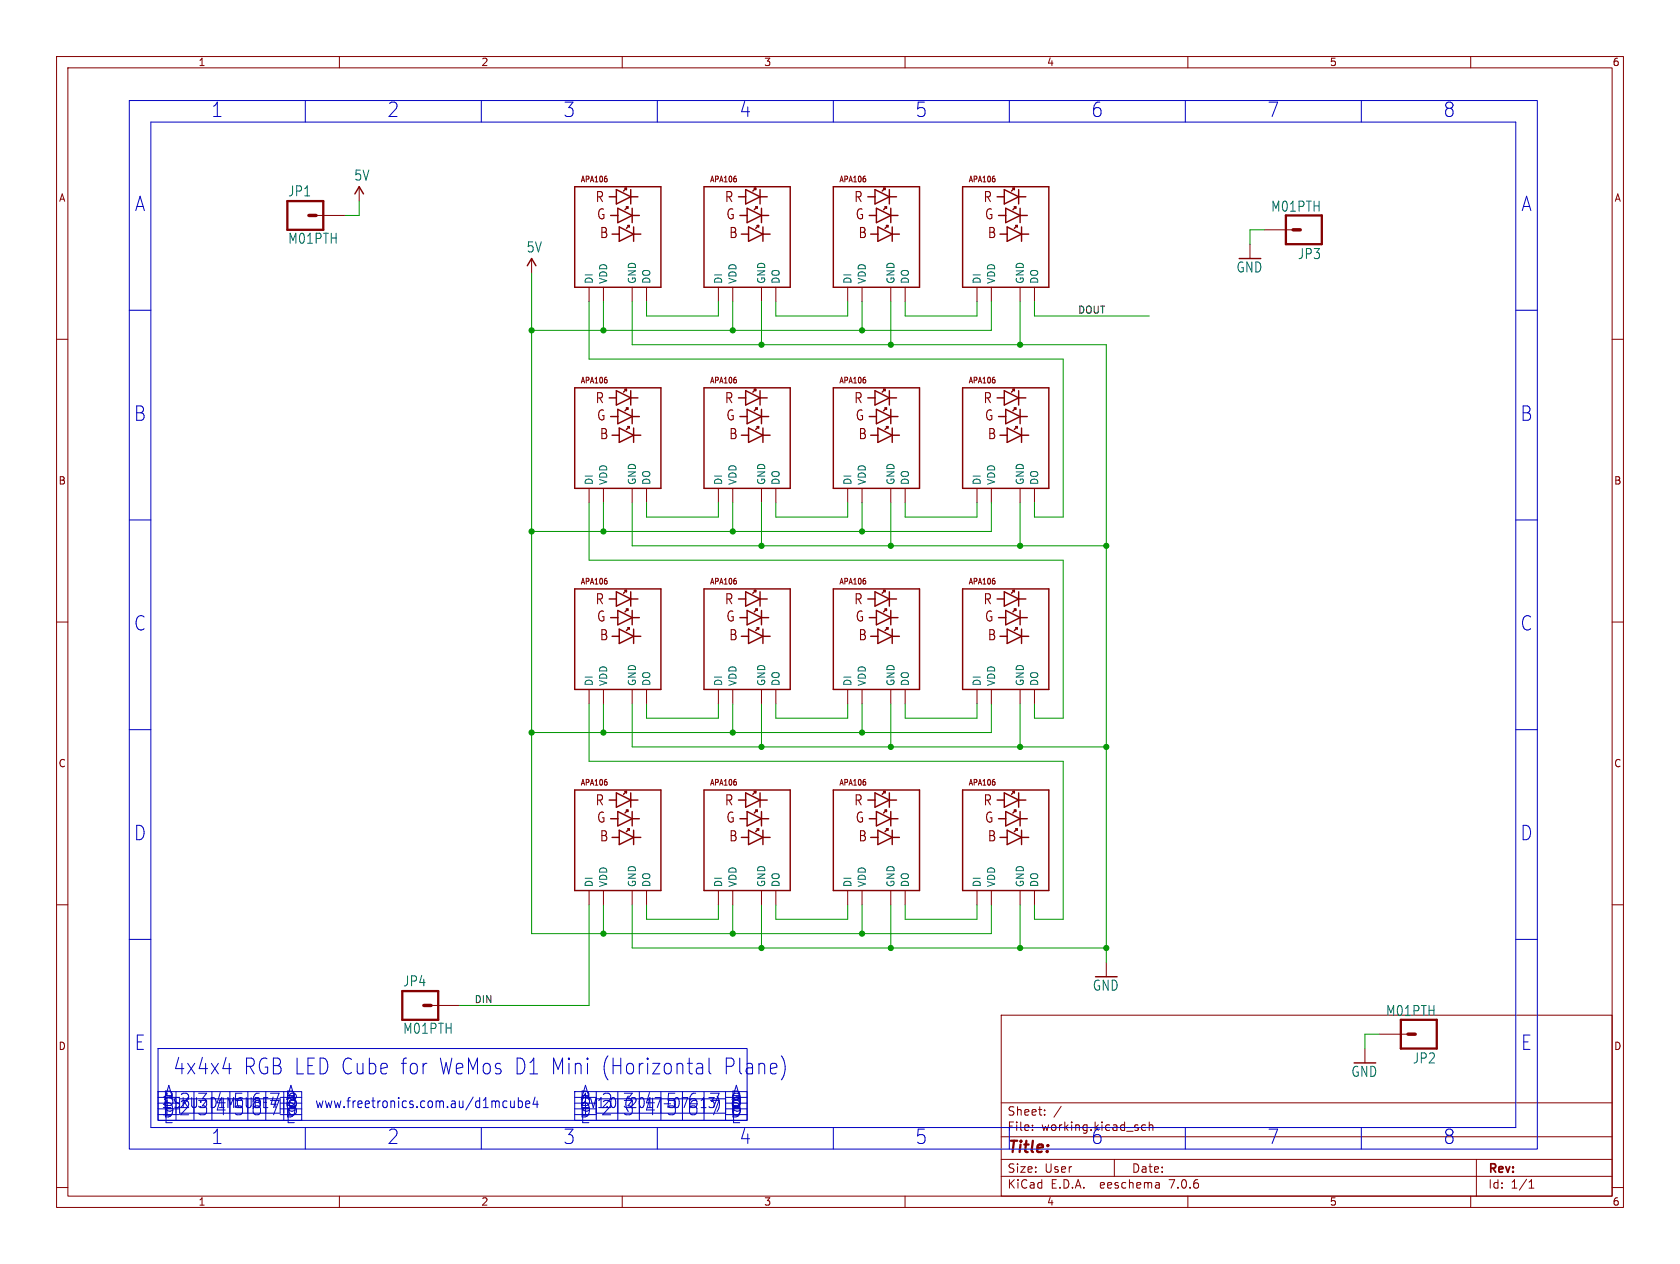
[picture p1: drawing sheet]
<svg xmlns="http://www.w3.org/2000/svg" width="297mm" height="224mm" viewBox="0 0 297 224" stroke-linecap="round" stroke-linejoin="round" font-family="sans-serif">
<g fill="none" stroke="#840000" stroke-width=".18">
<path d="M10 10h277v203.5h-277zM12 12h273v199.5h-273zM60 10v2M110 10v2M160 10v2M210 10v2M260 10v2M55.9 38.1h5.1M63.5 33v2.6M10 60h2M94 45.7v2.6M104.1 50.8v2.5"/>
<path d="M106.7 50.8v2.5M111.8 50.8v2.5M114.3 50.8v2.5M127 50.8v2.5M129.5 50.8v2.5M134.6 50.8v2.5M137.2 50.8v2.5M149.9 50.8v2.5M152.4 50.8v2.5M157.5 50.8v2.5M160 50.8v2.5M172.7 50.8v2.5"/>
<path d="M175.3 50.8v2.5M180.3 50.8v2.5M182.9 50.8v2.5M221 43.2v2.5M223.5 40.6h5.1M285 60h2M104.1 86.4v2.5M106.7 86.4v2.5M111.8 86.4v2.5M114.3 86.4v2.5M127 86.4v2.5M129.5 86.4v2.5"/>
<path d="M134.6 86.4v2.5M137.2 86.4v2.5M149.9 86.4v2.5M152.4 86.4v2.5M157.5 86.4v2.5M160 86.4v2.5M172.7 86.4v2.5M175.3 86.4v2.5M180.3 86.4v2.5M182.9 86.4v2.5M10 110h2M285 110h2"/>
<path d="M104.1 121.9v2.6M106.7 121.9v2.6M111.8 121.9v2.6M114.3 121.9v2.6M127 121.9v2.6M129.5 121.9v2.6M134.6 121.9v2.6M137.2 121.9v2.6M149.9 121.9v2.6M152.4 121.9v2.6M157.5 121.9v2.6M160 121.9v2.6"/>
<path d="M172.7 121.9v2.6M175.3 121.9v2.6M180.3 121.9v2.6M182.9 121.9v2.6M10 160h2M104.1 157.5v2.5M106.7 157.5v2.5M111.8 157.5v2.5M114.3 157.5v2.5M127 157.5v2.5M129.5 157.5v2.5M134.6 157.5v2.5"/>
<path d="M137.2 157.5v2.5M149.9 157.5v2.5M152.4 157.5v2.5M157.5 157.5v2.5M160 157.5v2.5M172.7 157.5v2.5M175.3 157.5v2.5M180.3 157.5v2.5M182.9 157.5v2.5M285 160h2M76.2 177.8h5.1M177 179.5h108v32h-108z"/>
<path d="M195.6 170.2v2.5M177 195h108M182.5 199.8v.1M182.5 199v.1M184.7 197.1v.1M184.7 196.3v.1M187.6 195.6l-1.3 2M202.5 199l-.4-.1-.3 .3v.4l.2 .2h.5M203.2 199l.2-.1 .3 .1 .1 .9M203.2 198.4v1.5M241.3 185.4v2.6M243.8 182.9h5.1"/>
<path d="M10 210h2M60 211.5v2M110 211.5v2M160 211.5v2M177 208h108M177 205h108M177 201h108M197 205v3M204.9 209.2l.1 .9M205 210l-.2 .1M205 209.5h-.2M210 211.5v2"/>
<path d="M260 211.5v2M261 205v6.5M270.3 210.1h.9M270.3 209l.4-.4v1.5M285 210h2"/>
</g>
<g fill="none" stroke="#840000" stroke-width=".25">
<path d="M62.7 34.3l.8-1.3 .8 1.3M101.6 33h15.2v17.8h-15.2zM107.7 34.8h1.3M107.9 38.1h1.3M109 33.5l2.5 1.3-2.5 1.3zM109.2 36.8l2.6 1.3-2.6 1.3zM110.5 33.3h.2v.2zM110.7 36.6h.3v.2zM110.7 33.3l-.5 .5M111 39.9h.3v.2zM111 36.6l-.5 .5M111.3 39.9l-.6 .5"/>
<path d="M111.5 33.5v2.6M111.5 34.8h1.3M111.8 36.8v2.6M111.8 38.1h1.2M124.5 33h15.2v17.8h-15.2zM130.6 34.8h1.2M130.8 38.1h1.3M131.8 33.5l2.6 1.3-2.6 1.3zM132.1 36.8l2.5 1.3-2.5 1.3zM133.3 33.3h.3v.2zM133.6 36.6h.3v.2zM133.6 33.3l-.5 .5"/>
<path d="M133.9 39.9h.2v.2zM133.9 36.6l-.6 .5M134.1 39.9l-.5 .5M134.4 33.5v2.6M134.4 34.8h1.2M134.6 36.8v2.6M134.6 38.1h1.3M147.3 33h15.3v17.8h-15.3zM153.4 34.8h1.3M153.7 38.1h1.2M154.7 33.5l2.5 1.3-2.5 1.3zM154.9 36.8l2.6 1.3-2.6 1.3z"/>
<path d="M156.2 33.3h.3v.2zM156.5 36.6h.2v.2zM156.5 33.3l-.5 .5M156.7 39.9h.3v.2zM156.7 36.6l-.5 .5M157 39.9l-.5 .5M157.2 33.5v2.6M157.2 34.8h1.3M157.5 36.8v2.6M157.5 38.1h1.2M170.2 33h15.2v17.8h-15.2zM176.3 34.8h1.2"/>
<path d="M176.5 38.1h1.3M177.5 33.5l2.6 1.3-2.6 1.3zM177.8 36.8l2.5 1.3-2.5 1.3zM179.1 33.3h.2v.2zM179.3 36.6h.3v.2zM179.3 33.3l-.5 .5M179.6 39.9h.2v.2zM179.6 36.6l-.5 .5M179.8 39.9l-.5 .5M180.1 33.5v2.6M180.1 34.8h1.3M180.3 36.8v2.6"/>
<path d="M180.3 38.1h1.3M93.2 47l.8-1.3 .7 1.3M108.2 41.4h1.3M109.5 40.1l2.5 1.3-2.5 1.3zM112 40.1v2.6M112 41.4h1.3M131.1 41.4h1.2M132.3 40.1l2.6 1.3-2.6 1.3zM134.9 40.1v2.6M134.9 41.4h1.2M153.9 41.4h1.3M155.2 40.1l2.5 1.3-2.5 1.3z"/>
<path d="M157.7 40.1v2.6M157.7 41.4h1.3M176.8 41.4h1.3M178.1 40.1l2.5 1.3-2.5 1.3zM180.6 40.1v2.6M180.6 41.4h1.3M101.6 68.6h15.2v17.8h-15.2zM107.7 70.4h1.3M107.9 73.7h1.3M108.2 77h1.3M109 69.1l2.5 1.3-2.5 1.2zM109.2 72.4l2.6 1.3-2.6 1.2z"/>
<path d="M109.5 75.7l2.5 1.3-2.5 1.2zM110.5 68.8h.2v.3zM110.7 72.1h.3v.3zM110.7 68.8l-.5 .5M111 75.4h.3v.3zM111 72.1l-.5 .5M111.3 75.4l-.6 .5M111.5 69.1v2.5M111.5 70.4h1.3M111.8 72.4v2.5M111.8 73.7h1.2M112 75.7v2.5"/>
<path d="M112 77h1.3M124.5 68.6h15.2v17.8h-15.2zM130.6 70.4h1.2M130.8 73.7h1.3M131.1 77h1.2M131.8 69.1l2.6 1.3-2.6 1.2zM132.1 72.4l2.5 1.3-2.5 1.2zM132.3 75.7l2.6 1.3-2.6 1.2zM133.3 68.8h.3v.3zM133.6 68.8l-.5 .5M133.6 72.1h.3v.3zM133.9 72.1l-.6 .5"/>
<path d="M133.9 75.4h.2v.3zM134.1 75.4l-.5 .5M134.4 70.4h1.2M134.4 69.1v2.5M134.6 73.7h1.3M134.6 72.4v2.5M134.9 77h1.2M134.9 75.7v2.5M147.3 68.6h15.3v17.8h-15.3zM153.4 70.4h1.3M153.7 73.7h1.2M153.9 77h1.3"/>
<path d="M154.7 69.1l2.5 1.3-2.5 1.2zM154.9 72.4l2.6 1.3-2.6 1.2zM155.2 75.7l2.5 1.3-2.5 1.2zM156.2 68.8h.3v.3zM156.5 72.1h.2v.3zM156.5 68.8l-.5 .5M156.7 75.4h.3v.3zM156.7 72.1l-.5 .5M157 75.4l-.5 .5M157.2 69.1v2.5M157.2 70.4h1.3M157.5 72.4v2.5"/>
<path d="M157.5 73.7h1.2M157.7 75.7v2.5M157.7 77h1.3M170.2 68.6h15.2v17.8h-15.2zM176.3 70.4h1.2M176.5 73.7h1.3M176.8 77h1.3M177.5 69.1l2.6 1.3-2.6 1.2zM177.8 72.4l2.5 1.3-2.5 1.2zM178.1 75.7l2.5 1.3-2.5 1.2zM179.1 68.8h.2v.3zM179.3 72.1h.3v.3z"/>
<path d="M179.3 68.8l-.5 .5M179.6 75.4h.2v.3zM179.6 72.1l-.5 .5M179.8 75.4l-.5 .5M180.1 69.1v2.5M180.1 70.4h1.3M180.3 72.4v2.5M180.3 73.7h1.3M180.6 75.7v2.5M180.6 77h1.3M101.6 104.1h15.2v17.8h-15.2zM107.7 105.9h1.3"/>
<path d="M107.9 109.2h1.3M108.2 112.5h1.3M109 104.6l2.5 1.3-2.5 1.3zM109.2 107.9l2.6 1.3-2.6 1.3zM109.5 111.3l2.5 1.2-2.5 1.3zM110.5 104.4h.2v.2zM110.7 107.7h.3v.2zM110.7 104.4l-.5 .5M111 111h.3v.3zM111 107.7l-.5 .5M111.3 111l-.6 .5M111.5 105.9h1.3"/>
<path d="M111.5 104.6v2.6M111.8 109.2h1.2M111.8 107.9v2.6M112 112.5h1.3M112 111.3v2.5M124.5 104.1h15.2v17.8h-15.2zM130.6 105.9h1.2M130.8 109.2h1.3M131.1 112.5h1.2M131.8 104.6l2.6 1.3-2.6 1.3zM132.1 107.9l2.5 1.3-2.5 1.3zM132.3 111.3l2.6 1.2-2.6 1.3z"/>
<path d="M133.3 104.4h.3v.2zM133.6 107.7h.3v.2zM133.6 104.4l-.5 .5M133.9 111h.2v.3zM133.9 107.7l-.6 .5M134.1 111l-.5 .5M134.4 105.9h1.2M134.4 104.6v2.6M134.6 109.2h1.3M134.6 107.9v2.6M134.9 112.5h1.2M134.9 111.3v2.5"/>
<path d="M147.3 104.1h15.3v17.8h-15.3zM153.4 105.9h1.3M153.7 109.2h1.2M153.9 112.5h1.3M154.7 104.6l2.5 1.3-2.5 1.3zM154.9 107.9l2.6 1.3-2.6 1.3zM155.2 111.3l2.5 1.2-2.5 1.3zM156.2 104.4h.3v.2zM156.5 104.4l-.5 .5M156.5 107.7h.2v.2zM156.7 107.7l-.5 .5M156.7 111h.3v.3z"/>
<path d="M157 111l-.5 .5M157.2 105.9h1.3M157.2 104.6v2.6M157.5 109.2h1.2M157.5 107.9v2.6M157.7 112.5h1.3M157.7 111.3v2.5M170.2 104.1h15.2v17.8h-15.2zM176.3 105.9h1.2M176.5 109.2h1.3M176.8 112.5h1.3M177.5 104.6l2.6 1.3-2.6 1.3z"/>
<path d="M177.8 107.9l2.5 1.3-2.5 1.3zM178.1 111.3l2.5 1.2-2.5 1.3zM179.1 104.4h.2v.2zM179.3 107.7h.3v.2zM179.3 104.4l-.5 .5M179.6 111h.2v.3zM179.6 107.7l-.5 .5M179.8 111l-.5 .5M180.1 105.9h1.3M180.1 104.6v2.6M180.3 109.2h1.3M180.3 107.9v2.6"/>
<path d="M180.6 112.5h1.3M180.6 111.3v2.5M101.6 139.7h15.2v17.8h-15.2zM110.5 140h.2v.2zM110.7 140l-.5 .5M124.5 139.7h15.2v17.8h-15.2zM133.3 140h.3v.2zM133.6 140l-.5 .5M147.3 139.7h15.3v17.8h-15.3zM156.2 140h.3v.2zM156.5 140l-.5 .5M170.2 139.7h15.2v17.8h-15.2z"/>
<path d="M179.1 140h.2v.2zM179.3 140l-.5 .5M107.7 141.5h1.3M107.9 144.8h1.3M108.2 148.1h1.3M109 140.2l2.5 1.3-2.5 1.2zM109.2 143.5l2.6 1.3-2.6 1.2zM109.5 146.8l2.5 1.3-2.5 1.3zM110.7 143.3h.3v.2zM111 146.6h.3v.2zM111 143.3l-.5 .5M111.3 146.6l-.6 .5"/>
<path d="M111.5 141.5h1.3M111.5 140.2v2.5M111.8 144.8h1.2M111.8 143.5v2.5M112 148.1h1.3M112 146.8v2.6M130.6 141.5h1.2M130.8 144.8h1.3M131.1 148.1h1.2M131.8 140.2l2.6 1.3-2.6 1.2zM132.1 143.5l2.5 1.3-2.5 1.2zM132.3 146.8l2.6 1.3-2.6 1.3z"/>
<path d="M133.6 143.3h.3v.2zM133.9 146.6h.2v.2zM133.9 143.3l-.6 .5M134.1 146.6l-.5 .5M134.4 141.5h1.2M134.4 140.2v2.5M134.6 144.8h1.3M134.6 143.5v2.5M134.9 148.1h1.2M134.9 146.8v2.6M153.4 141.5h1.3M153.7 144.8h1.2"/>
<path d="M153.9 148.1h1.3M154.7 140.2l2.5 1.3-2.5 1.2zM154.9 143.5l2.6 1.3-2.6 1.2zM155.2 146.8l2.5 1.3-2.5 1.3zM156.5 143.3h.2v.2zM156.7 146.6h.3v.2zM156.7 143.3l-.5 .5M157 146.6l-.5 .5M157.2 140.2v2.5M157.2 141.5h1.3M157.5 143.5v2.5M157.5 144.8h1.2"/>
<path d="M157.7 146.8v2.6M157.7 148.1h1.3M176.3 141.5h1.2M176.5 144.8h1.3M176.8 148.1h1.3M177.5 140.2l2.6 1.3-2.6 1.2zM177.8 143.5l2.5 1.3-2.5 1.2zM178.1 146.8l2.5 1.3-2.5 1.3zM179.3 143.3h.3v.2zM179.6 143.3l-.5 .5M179.6 146.6h.2v.2zM179.8 146.6l-.5 .5"/>
<path d="M180.1 141.5h1.3M180.1 140.2v2.5M180.3 144.8h1.3M180.3 143.5v2.5M180.6 148.1h1.3M180.6 146.8v2.6"/>
</g>
<path d="M50.8 35.6h6.3v5h-6.3zM227.3 38.1h6.4v5.1h-6.4zM71.1 175.3h6.4v5h-6.4zM247.6 180.3h6.4v5.1h-6.4z" fill="none" stroke="#840000" stroke-width=".41"/>
<path d="M54.6 38.1h1.3M228.6 40.6h1.3M74.9 177.8h1.3M248.9 182.9h1.3" fill="none" stroke="#840000" stroke-width=".61"/>
<g fill="none" stroke="#0000c2" stroke-width=".18">
<path d="M22.9 17.8h248.9v185.4h-248.9zM54 17.8v3.8M85.1 17.8v3.8M116.2 17.8v3.8M147.3 17.8v3.8M178.4 17.8v3.8M209.5 17.8v3.8M240.7 17.8v3.8M26.7 21.6h241.3v177.8h-241.3zM22.9 54.9h3.8M268 54.9h3.8M22.9 91.9h3.8"/>
<path d="M268 91.9h3.8M22.9 129h3.8M268 129h3.8M22.9 166.1h3.8M268 166.1h3.8M27.9 185.4h104.2v12.7h-104.2zM27.9 193h25.4v5.1h-25.4zM31.7 196.8h17.8M31.7 194.3h17.8M37.5 194.3v3.8M39.4 189h1.5M42.8 193.3h-1.1l-.1 1.2"/>
<path d="M43.8 193v3.8M45.8 193.3a.81 .81 0 0 0-.9 .6M54 199.4v3.8M85.1 199.4v3.8M89.2 194.7l.4 .1M89.6 195.8l-.4 .1M90.3 194.7v1.1a.37 .37 0 0 0 .6-.1M90.9 194.7v1.2M91.6 194.8l.5-.1 .3 .3v.5l-.2 .3h-.6M91.6 194.1v1.8M92.9 195.3l.8-.2-.1-.3-.5-.1-.2 .2 .1 .9h.6M94.6 194l-.4 1.3h1"/>
<path d="M94.9 194.7v1.2M101.6 193h30.5v5.1h-30.5zM105.4 196.8h22.9M105.4 194.3h22.9M109.2 193v3.8M110.4 193.3h1.4l-.8 1M113 194.3v3.8M115.8 194.1h1l-.6 1.8M116.2 199.4v3.8M120.6 194.3v3.8M123.1 189.5l.3 .4h.6l.2-.1M123.2 188.2l.2-.2 .7 .2 .1 .2v1.5"/>
<path d="M124 195.9h.8M124.2 188.7l-.2 .1h-.6l-.3 .4M124.5 194.3v3.8M125.3 187.1v2.4l.4 .4M138.2 186.8a3.8 3.8 0 0 1 0 4M147.3 199.4v3.8M178.4 199.4v3.8M209.5 199.4v3.8M240.7 199.4v3.8"/>
</g>
<g fill="none" stroke="#009600" stroke-width=".18">
<path d="M63.5 35.6v2.5h-2.5M94 48.3v116.8h81.3v-5.1M104.1 53.3v10.2h83.9v27.9h-5.1v-2.5M106.7 53.3v5.1M111.8 53.3v7.7h83.8v109.2M114.3 53.3v2.6h12.7v-2.6M129.5 53.3v5.1M134.6 53.3v7.7M137.2 53.3v2.6h12.7v-2.6M152.4 53.3v5.1M157.5 53.3v7.7M160 53.3v2.6h12.7v-2.6"/>
<path d="M175.3 53.3v5.1h-81.3M180.3 53.3v7.7M182.9 53.3v2.6h20.3M223.5 40.6h-2.5v2.6M104.1 88.9v10.2h83.9v27.9h-5.1v-2.5M106.7 88.9v5.1M111.8 88.9v7.6h83.8M114.3 88.9v2.5h12.7v-2.5M129.5 88.9v5.1M134.6 88.9v7.6M137.2 88.9v2.5h12.7v-2.5M152.4 88.9v5.1"/>
<path d="M157.5 88.9v7.6M160 88.9v2.5h12.7v-2.5M175.3 88.9v5.1h-81.3M180.3 88.9v7.6M104.1 124.5v10.1h83.9v28h-5.1v-2.6M106.7 124.5v5M111.8 124.5v7.6h83.8M114.3 124.5v2.5h12.7v-2.5M129.5 124.5v5M134.6 124.5v7.6M137.2 124.5v2.5h12.7v-2.5M152.4 124.5v5"/>
<path d="M157.5 124.5v7.6M160 124.5v2.5h12.7v-2.5M175.3 124.5v5h-81.3M180.3 124.5v7.6M104.1 160v17.8h-22.8M106.7 160v5.1M111.8 160v7.6h83.8M114.3 160v2.6h12.7v-2.6M129.5 160v5.1M134.6 160v7.6M137.2 160v2.6h12.7v-2.6M152.4 160v5.1"/>
<path d="M157.5 160v7.6M160 160v2.6h12.7v-2.6M180.3 160v7.6M243.8 182.9h-2.5v2.5"/>
</g>
<g fill="#009600" stroke="#009600" stroke-width=".18">
<circle cx="195.6" cy="132.1" r=".46"/>
<circle cx="180.3" cy="132.1" r=".46"/>
<circle cx="157.5" cy="132.1" r=".46"/>
<circle cx="180.3" cy="167.6" r=".46"/>
<circle cx="152.4" cy="165.1" r=".46"/>
<circle cx="157.5" cy="167.6" r=".46"/>
<circle cx="195.6" cy="167.6" r=".46"/>
<circle cx="157.5" cy="61" r=".46"/>
<circle cx="152.4" cy="58.4" r=".46"/>
<circle cx="157.5" cy="96.5" r=".46"/>
<circle cx="180.3" cy="61" r=".46"/>
<circle cx="180.3" cy="96.5" r=".46"/>
<circle cx="195.6" cy="96.5" r=".46"/>
<circle cx="106.7" cy="94" r=".46"/>
<circle cx="94" cy="94" r=".46"/>
<circle cx="94" cy="129.5" r=".46"/>
<circle cx="134.6" cy="132.1" r=".46"/>
<circle cx="152.4" cy="129.5" r=".46"/>
<circle cx="129.5" cy="94" r=".46"/>
<circle cx="134.6" cy="61" r=".46"/>
<circle cx="94" cy="58.4" r=".46"/>
<circle cx="106.7" cy="58.4" r=".46"/>
<circle cx="152.4" cy="94" r=".46"/>
<circle cx="134.6" cy="96.5" r=".46"/>
<circle cx="129.5" cy="58.4" r=".46"/>
<circle cx="134.6" cy="167.6" r=".46"/>
<circle cx="129.5" cy="165.1" r=".46"/>
<circle cx="106.7" cy="165.1" r=".46"/>
<circle cx="106.7" cy="129.5" r=".46"/>
<circle cx="129.5" cy="129.5" r=".46"/>
</g>
<g font-size="3.9" fill="#0000c2">
<text x="30.5" y="190.3">4x4x4</text>
<text x="42.9" y="190.3">RGB LED Cube for</text>
<text x="77.3" y="190.3">WeMos D1 Mini</text>
<text x="106" y="190.3">(Horizontal</text>
<text x="127.6" y="190.3">Plane)</text>
</g>
<g font-size="3.5" fill="#0000c2">
<text x="37.3" y="20.9">1</text>
<text x="68.4" y="20.9">2</text>
<text x="99.6" y="20.9">3</text>
<text x="130.7" y="20.9">4</text>
<text x="161.8" y="20.9">5</text>
<text x="192.9" y="20.9">6</text>
<text x="224" y="20.9">7</text>
<text x="255.1" y="20.9">8</text>
<text x="23.8" y="37.6">A</text>
<text x="268.9" y="37.6">A</text>
<text x="23.6" y="74.7">B</text>
<text x="268.7" y="74.7">B</text>
<text x="23.6" y="111.7">C</text>
<text x="268.7" y="111.7">C</text>
<text x="23.6" y="148.8">D</text>
<text x="268.7" y="148.8">D</text>
<text x="23.7" y="185.9">E</text>
<text x="268.8" y="185.9">E</text>
<text x="28.4" y="196.2">1</text>
<text x="28.4" y="197.5">1</text>
<text x="28.7" y="195.8">B</text>
<text x="28.9" y="194.8">A</text>
<text x="31.6" y="196.2">2</text>
<text x="31.6" y="197.5">2</text>
<text x="34.8" y="196.2">3</text>
<text x="38" y="196.2">4</text>
<text x="41.1" y="197.5">5</text>
<text x="44.3" y="197.5">6</text>
<text x="47.5" y="197.5">7</text>
<text x="47.5" y="196.2">7</text>
<text x="50.3" y="197.8">D</text>
<text x="50.3" y="195.8">B</text>
<text x="50.5" y="194.8">A</text>
<text x="50.7" y="196.2">8</text>
<text x="102.4" y="195.8">B</text>
<text x="102.4" y="197.5">1</text>
<text x="102.4" y="196.2">1</text>
<text x="102.5" y="194.8">A</text>
<text x="106.2" y="196.2">2</text>
<text x="106.2" y="197.5">2</text>
<text x="110" y="197.5">3</text>
<text x="113.8" y="196.2">4</text>
<text x="117.7" y="197.5">5</text>
<text x="117.7" y="196.2">5</text>
<text x="121.5" y="196.2">6</text>
<text x="125.3" y="196.2">7</text>
<text x="129" y="195.8">B</text>
<text x="129.1" y="197.5">8</text>
<text x="129.2" y="194.8">A</text>
<text x="28.8" y="198.9">E</text>
<text x="37.3" y="202.5">1</text>
<text x="50.4" y="198.9">E</text>
<text x="68.4" y="202.5">2</text>
<text x="99.6" y="202.5">3</text>
<text x="102.5" y="198.9">E</text>
<text x="129.1" y="198.9">E</text>
<text x="130.7" y="202.5">4</text>
<text x="161.8" y="202.5">5</text>
<text x="192.9" y="202.5">6</text>
<text x="224" y="202.5">7</text>
<text x="255.1" y="202.5">8</text>
</g>
<text font-size="2.8" fill="#840000" x="178" y="204.4">Title:</text>
<g font-size="2.5" fill="#006464">
<text x="50.9" y="34.9">JP1</text>
<text x="62.5" y="32.1">5V</text>
<text x="224.6" y="37.7">M01PTH</text>
<text x="50.9" y="43.3">M01PTH</text>
<text x="93" y="44.8">5V</text>
<text x="229.4" y="46">JP3</text>
<text x="218.5" y="48.4">GND</text>
<text x="71.2" y="174.6">JP4</text>
<text x="193.1" y="175.4">GND</text>
<text x="244.9" y="179.9">M01PTH</text>
<text x="71.2" y="183">M01PTH</text>
<text x="238.8" y="190.6">GND</text>
<text x="249.7" y="188.3">JP2</text>
</g>
<g font-size="2.5" fill="#840000">
<text x="105.2" y="36">R</text>
<text x="105.4" y="39.1">G</text>
<text x="128" y="36">R</text>
<text x="128.3" y="39.1">G</text>
<text x="150.9" y="36">R</text>
<text x="151.1" y="39.1">G</text>
<text x="173.7" y="36">R</text>
<text x="174" y="39.1">G</text>
<text x="105.9" y="42.4">B</text>
<text x="128.8" y="42.4">B</text>
<text x="151.6" y="42.4">B</text>
<text x="174.5" y="42.4">B</text>
<text x="105.2" y="71.6">R</text>
<text x="128" y="71.6">R</text>
<text x="150.9" y="71.6">R</text>
<text x="173.7" y="71.6">R</text>
<text x="105.4" y="74.6">G</text>
<text x="105.9" y="77.9">B</text>
<text x="128.3" y="74.6">G</text>
<text x="128.8" y="77.9">B</text>
<text x="151.1" y="74.6">G</text>
<text x="151.6" y="77.9">B</text>
<text x="174" y="74.6">G</text>
<text x="174.5" y="77.9">B</text>
<text x="105.2" y="107.1">R</text>
<text x="128" y="107.1">R</text>
<text x="150.9" y="107.1">R</text>
<text x="173.7" y="107.1">R</text>
<text x="105.4" y="110.2">G</text>
<text x="105.9" y="113.5">B</text>
<text x="128.3" y="110.2">G</text>
<text x="128.8" y="113.5">B</text>
<text x="151.1" y="110.2">G</text>
<text x="151.6" y="113.5">B</text>
<text x="174" y="110.2">G</text>
<text x="174.5" y="113.5">B</text>
<text x="105.2" y="142.7">R</text>
<text x="128" y="142.7">R</text>
<text x="150.9" y="142.7">R</text>
<text x="173.7" y="142.7">R</text>
<text x="105.4" y="145.7">G</text>
<text x="105.9" y="149">B</text>
<text x="128.3" y="145.7">G</text>
<text x="128.8" y="149">B</text>
<text x="151.1" y="145.7">G</text>
<text x="151.6" y="149">B</text>
<text x="174" y="145.7">G</text>
<text x="174.5" y="149">B</text>
</g>
<text font-size="2.5" fill="#0000c2" x="55.6" y="196.1">www.freetronics.com.au/d1mcube4</text>
<g font-size="2.1" fill="#840000">
<text x="178" y="197.5">Sheet:</text>
<text x="178" y="200.2">File:</text>
<text x="184.1" y="200.2">working.kicad_sch</text>
<text x="178" y="207.6">Size:</text>
<text x="184.7" y="207.6">User</text>
<text x="200" y="207.6">Date:</text>
<text x="263" y="207.8">Rev:</text>
<text x="178" y="210.4">KiCad</text>
<text x="185.7" y="210.4">E.D.A.</text>
<text x="194.6" y="210.4">eeschema</text>
<text x="207" y="210.4">7.0.6</text>
<text x="263" y="210.4">Id:</text>
<text x="267.1" y="210.4">1/1</text>
</g>
<g font-size="1.8" fill="#840000">
<text x="35" y="11.9">1</text>
<text x="85" y="11.9">2</text>
<text x="135" y="11.9">3</text>
<text x="185" y="11.9">4</text>
<text x="235" y="11.9">5</text>
<text x="285" y="11.9">6</text>
<text x="10.3" y="35.9">A</text>
<text x="285.3" y="35.9">A</text>
<text x="10.3" y="85.9">B</text>
<text x="285.3" y="85.9">B</text>
<text x="10.3" y="135.9">C</text>
<text x="285.3" y="135.9">C</text>
<text x="10.3" y="185.9">D</text>
<text x="285.3" y="185.9">D</text>
<text x="35" y="213.4">1</text>
<text x="85" y="213.4">2</text>
<text x="135" y="213.4">3</text>
<text x="185" y="213.4">4</text>
<text x="235" y="213.4">5</text>
<text x="285" y="213.4">6</text>
</g>
<g font-size="1.8" fill="#006464">
<text x="105" y="50.3" transform="rotate(-90 105 50.3)">DI</text>
<text x="107.5" y="50.3" transform="rotate(-90 107.5 50.3)">VDD</text>
<text x="112.6" y="50.3" transform="rotate(-90 112.6 50.3)">GND</text>
<text x="115.2" y="50.3" transform="rotate(-90 115.2 50.3)">DO</text>
<text x="127.9" y="50.3" transform="rotate(-90 127.9 50.3)">DI</text>
<text x="130.4" y="50.3" transform="rotate(-90 130.4 50.3)">VDD</text>
<text x="135.5" y="50.3" transform="rotate(-90 135.5 50.3)">GND</text>
<text x="138" y="50.3" transform="rotate(-90 138 50.3)">DO</text>
<text x="150.7" y="50.3" transform="rotate(-90 150.7 50.3)">DI</text>
<text x="153.3" y="50.3" transform="rotate(-90 153.3 50.3)">VDD</text>
<text x="158.3" y="50.3" transform="rotate(-90 158.3 50.3)">GND</text>
<text x="160.9" y="50.3" transform="rotate(-90 160.9 50.3)">DO</text>
<text x="173.6" y="50.3" transform="rotate(-90 173.6 50.3)">DI</text>
<text x="176.1" y="50.3" transform="rotate(-90 176.1 50.3)">VDD</text>
<text x="181.2" y="50.3" transform="rotate(-90 181.2 50.3)">GND</text>
<text x="183.7" y="50.3" transform="rotate(-90 183.7 50.3)">DO</text>
<text x="105" y="85.9" transform="rotate(-90 105 85.9)">DI</text>
<text x="107.5" y="85.9" transform="rotate(-90 107.5 85.9)">VDD</text>
<text x="112.6" y="85.9" transform="rotate(-90 112.6 85.9)">GND</text>
<text x="115.2" y="85.9" transform="rotate(-90 115.2 85.9)">DO</text>
<text x="127.9" y="85.9" transform="rotate(-90 127.9 85.9)">DI</text>
<text x="130.4" y="85.9" transform="rotate(-90 130.4 85.9)">VDD</text>
<text x="135.5" y="85.9" transform="rotate(-90 135.5 85.9)">GND</text>
<text x="138" y="85.9" transform="rotate(-90 138 85.9)">DO</text>
<text x="150.7" y="85.9" transform="rotate(-90 150.7 85.9)">DI</text>
<text x="153.3" y="85.9" transform="rotate(-90 153.3 85.9)">VDD</text>
<text x="158.3" y="85.9" transform="rotate(-90 158.3 85.9)">GND</text>
<text x="160.9" y="85.9" transform="rotate(-90 160.9 85.9)">DO</text>
<text x="173.6" y="85.9" transform="rotate(-90 173.6 85.9)">DI</text>
<text x="176.1" y="85.9" transform="rotate(-90 176.1 85.9)">VDD</text>
<text x="181.2" y="85.9" transform="rotate(-90 181.2 85.9)">GND</text>
<text x="183.7" y="85.9" transform="rotate(-90 183.7 85.9)">DO</text>
<text x="105" y="121.4" transform="rotate(-90 105 121.4)">DI</text>
<text x="107.5" y="121.4" transform="rotate(-90 107.5 121.4)">VDD</text>
<text x="112.6" y="121.4" transform="rotate(-90 112.6 121.4)">GND</text>
<text x="115.2" y="121.4" transform="rotate(-90 115.2 121.4)">DO</text>
<text x="127.9" y="121.4" transform="rotate(-90 127.9 121.4)">DI</text>
<text x="130.4" y="121.4" transform="rotate(-90 130.4 121.4)">VDD</text>
<text x="135.5" y="121.4" transform="rotate(-90 135.5 121.4)">GND</text>
<text x="138" y="121.4" transform="rotate(-90 138 121.4)">DO</text>
<text x="150.7" y="121.4" transform="rotate(-90 150.7 121.4)">DI</text>
<text x="153.3" y="121.4" transform="rotate(-90 153.3 121.4)">VDD</text>
<text x="158.3" y="121.4" transform="rotate(-90 158.3 121.4)">GND</text>
<text x="160.9" y="121.4" transform="rotate(-90 160.9 121.4)">DO</text>
<text x="173.6" y="121.4" transform="rotate(-90 173.6 121.4)">DI</text>
<text x="176.1" y="121.4" transform="rotate(-90 176.1 121.4)">VDD</text>
<text x="181.2" y="121.4" transform="rotate(-90 181.2 121.4)">GND</text>
<text x="183.7" y="121.4" transform="rotate(-90 183.7 121.4)">DO</text>
<text x="105" y="157" transform="rotate(-90 105 157)">DI</text>
<text x="107.5" y="157" transform="rotate(-90 107.5 157)">VDD</text>
<text x="112.6" y="157" transform="rotate(-90 112.6 157)">GND</text>
<text x="115.2" y="157" transform="rotate(-90 115.2 157)">DO</text>
<text x="127.9" y="157" transform="rotate(-90 127.9 157)">DI</text>
<text x="130.4" y="157" transform="rotate(-90 130.4 157)">VDD</text>
<text x="135.5" y="157" transform="rotate(-90 135.5 157)">GND</text>
<text x="138" y="157" transform="rotate(-90 138 157)">DO</text>
<text x="150.7" y="157" transform="rotate(-90 150.7 157)">DI</text>
<text x="153.3" y="157" transform="rotate(-90 153.3 157)">VDD</text>
<text x="158.3" y="157" transform="rotate(-90 158.3 157)">GND</text>
<text x="160.9" y="157" transform="rotate(-90 160.9 157)">DO</text>
<text x="173.6" y="157" transform="rotate(-90 173.6 157)">DI</text>
<text x="176.1" y="157" transform="rotate(-90 176.1 157)">VDD</text>
<text x="181.2" y="157" transform="rotate(-90 181.2 157)">GND</text>
<text x="183.7" y="157" transform="rotate(-90 183.7 157)">DO</text>
</g>
<g font-size="1.7" fill="#0f0f0f">
<text x="190.5" y="55.5">DOUT</text>
<text x="83.8" y="177.5">DIN</text>
</g>
<g font-size="1.4" fill="#840000">
<text x="102.5" y="32.4">APA106</text>
<text x="125.4" y="32.4">APA106</text>
<text x="148.3" y="32.4">APA106</text>
<text x="171.1" y="32.4">APA106</text>
<text x="102.5" y="68">APA106</text>
<text x="125.4" y="68">APA106</text>
<text x="148.3" y="68">APA106</text>
<text x="171.1" y="68">APA106</text>
<text x="102.5" y="103.6">APA106</text>
<text x="125.4" y="103.6">APA106</text>
<text x="148.3" y="103.6">APA106</text>
<text x="171.1" y="103.6">APA106</text>
<text x="102.5" y="139.1">APA106</text>
<text x="125.4" y="139.1">APA106</text>
<text x="148.3" y="139.1">APA106</text>
<text x="171.1" y="139.1">APA106</text>
</g>
</svg>
